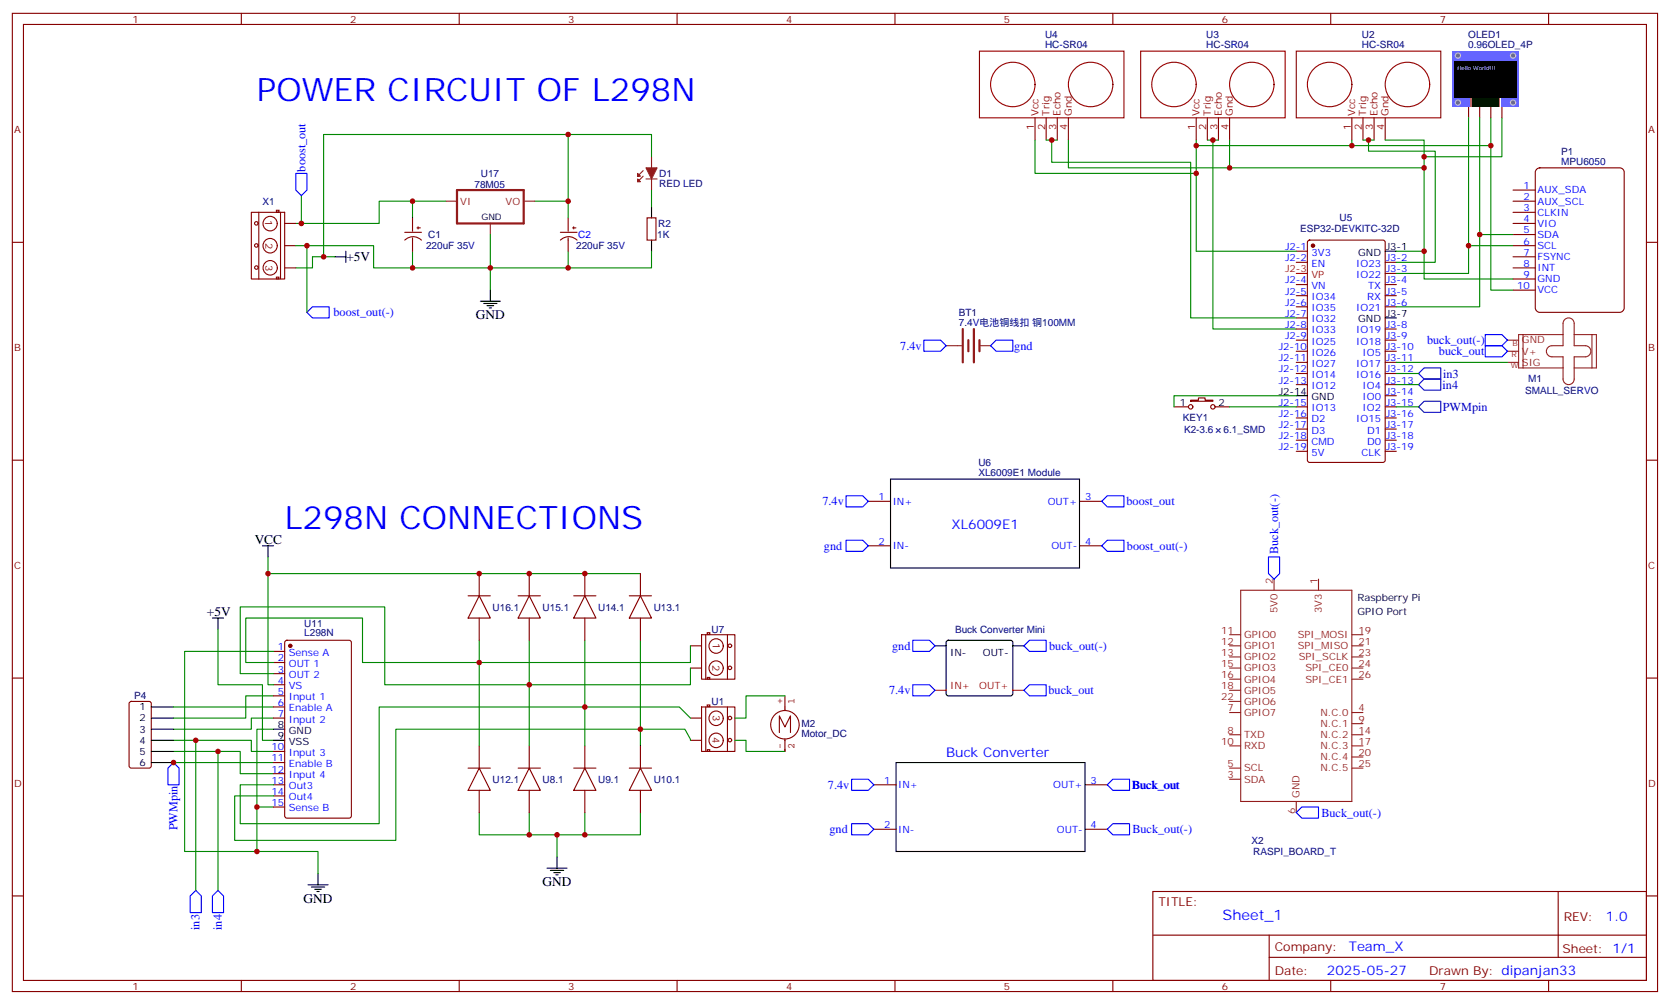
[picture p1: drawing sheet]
<svg xmlns="http://www.w3.org/2000/svg" width="530mm" height="319mm" viewBox="0 0 530 319" stroke-linecap="round" stroke-linejoin="round" font-family="sans-serif">
<g fill="none" stroke="#870000" stroke-width=".35">
<path d="M3.9 4.2h522.1v310.5h-522.1zM7.4 7.8h515.1v303.3h-515.1zM76.6 4.2v3.6M145.7 4.2v3.6M214.9 4.2v3.6M284 4.2v3.6M353.2 4.2v3.6M422.3 4.2v3.6M491.5 4.2v3.6M328.5 37.4v7M332 37.4v7M335.5 37.4v7"/>
<path d="M339.1 37.4v7M379.6 37.4v7M383.2 37.4v7M386.7 37.4v7M390.2 37.4v7M429 37.4v7M432.5 37.4v7M436.1 37.4v7M439.6 37.4v7M466.1 33.9v3.5M469.6 33.9v3.5M473.1 33.9v3.5"/>
<path d="M476.6 33.9v3.5M3.9 76.9h3.5M522.5 76.9h3.5M3.9 146.1h3.5M522.5 146.1h3.5M3.9 215.2h3.5M522.5 215.2h3.5M3.9 284.3h3.5M365.9 282.9h156.6v28.3h-156.6zM365.9 296.8h156.5M402.8 296.8v14.1M494.5 283v20.8"/>
<path d="M522.5 284.3h3.5M76.6 311.2v3.5M145.7 311.2v3.5M214.9 311.2v3.5M284 311.2v3.5M353.2 311.2v3.5M402.8 303.8h119.6M422.3 311.2v3.5M491.5 311.2v3.5"/>
</g>
<g fill="none" stroke="#900" stroke-width=".35">
<path d="M310.8 16.2h45.9v21.2h-45.9zM362 16.2h45.8v21.2h-45.8zM411.4 16.2h45.8v21.2h-45.8z"/>
<circle cx="321.4" cy="26.8" r="7.1"/>
<circle cx="346.1" cy="26.8" r="7.1"/>
<circle cx="372.6" cy="26.8" r="7.1"/>
<circle cx="397.3" cy="26.8" r="7.1"/>
<circle cx="422" cy="26.8" r="7.1"/>
<circle cx="446.7" cy="26.8" r="7.1"/>
</g>
<path d="M460.8 16.2h21.1v17.7h-21.1z" fill="#39f"/>
<g fill="#666" stroke="#ccc" stroke-width=".35">
<circle cx="462.7" cy="32.6" r=".81"/>
<circle cx="480.2" cy="32.6" r=".81"/>
<circle cx="462.7" cy="17.6" r=".81"/>
<circle cx="480.2" cy="17.6" r=".81"/>
</g>
<path d="M466.6 31h9.5v2.9h-9.5z" fill="#fff"/>
<g fill="#fc0">
<path d="M466.7 31h.4v2.9h-.4z"/>
<path d="M475.6 31h.4v2.9h-.4z"/>
</g>
<path d="M467.2 31h8.3v2.9h-8.3z" fill="#333"/>
<path d="M461.5 19.4h19.7v11.7h-19.7z" fill="#000"/>
<g fill="none" stroke="#870000" stroke-width=".35">
<path d="M79.8 67.4h10.5v21.1h-10.5zM82.1 67.4v21.1M87.7 66.7h.8v.6h-.8zM89 67.4v21.1M128.4 76.2a3.8 3.8 0 0 1 5.3 0M128.4 73.7h5.3M130.9 69.1v4.3M130.9 75.5v4.2M132.3 72.3h1.1M132.7 72v.7M177.8 76.2a3.8 3.8 0 0 1 5.3 0M177.8 73.7h5.3"/>
<path d="M180.3 69.1v4.3M180.3 75.5v4.2M181.7 72.3h1.1M182.1 72v.7M205.4 69.1h2.8v7.1h-2.8zM411.4 79.7h3.5M415.1 76.4l.5-.2h23.3l.6 .4 .1 69.5-.5 .6-23.5 .1-.6-.5-.1-69.4zM87.7 88h.8v.5h-.8zM411.4 83.3h3.5M411.4 90.3h3.5M411.4 93.8h3.5M411.4 97.4h3.5"/>
<path d="M439.6 83.3h3.5M439.6 90.3h3.5M439.6 93.8h3.5M439.6 97.4h3.5M439.6 86.8h3.5M411.4 100.9h3.5M411.4 104.4h3.5M411.4 107.9h3.5M411.4 111.5h3.5M411.4 115h3.5M411.4 118.5h3.5M439.6 104.4h3.5"/>
<path d="M439.6 107.9h3.5M439.6 111.5h3.5M439.6 115h3.5M439.6 118.5h3.5M372.6 129.1h4.6M377.9 127h2.4v-.7h2.1v.7h2.5v.4h-7zM385.6 129.1h4.6M411.4 122.1h3.5M411.4 129.1h3.5M411.4 132.6h3.5M411.4 136.2h3.5M411.4 139.7h3.5"/>
<path d="M439.6 122.1h3.5M439.6 129.1h3.5M439.6 132.6h3.5M439.6 136.2h3.5M439.6 139.7h3.5M439.6 125.6h3.5M275.6 159.1h7M342.6 159.1h7M411.4 143.2h3.5M439.6 143.2h3.5M275.6 173.2h7M342.6 173.2h7"/>
<path d="M148.6 189.1h7M152.1 189.1l3.5 7h-7zM152.1 182v7.1M152.1 196.1v7.1M164.4 189.1h7.1M168 189.1l3.5 7h-7.1zM168 182v7.1M168 196.1v7.1M182.1 189.1h7M185.6 189.1l3.5 7h-7zM185.6 182v7.1M185.6 196.1v7.1"/>
<path d="M199.7 189.1h7.1M203.2 189.1l3.6 7h-7.1zM203.2 182v7.1M203.2 196.1v7.1M86.8 217.3h3.5M86.8 213.8h3.5M86.8 210.3h3.5M86.8 206.7h3.5M90.6 203.4l.5-.2h19.7l.7 .4v55.3l-.4 .7h-20l-.7-.4-.1-55.3zM222.6 201.4h10.6v14.1h-10.6zM224 201.4v14.1M224.4 200.8h.9v.6h-.9z"/>
<path d="M224.5 215h.7v.5h-.7zM230.9 201.4v14.2M41.2 222.8l.5-.2h5.6l.7 .4v20.1l-.4 .6-5.9 .1-.7-.5v-20zM86.8 238.5h3.5M86.8 227.9h3.5M86.8 224.4h3.5M86.8 220.8h3.5M152.1 236.7v7.1M168 236.7v7.1M185.6 236.7v7.1M203.2 236.7v7.1M222.6 224.4h10.6v14.1h-10.6z"/>
<path d="M224 224.4v14.1M224.4 223.7h.9v.6h-.9zM224.5 237.9h.7v.6h-.7zM230.9 224.4v14.1M86.8 256.1h3.5M86.8 252.6h3.5M86.8 249.1h3.5M86.8 245.5h3.5M86.8 242h3.5M148.6 243.8h7M152.1 243.8l3.5 7h-7zM152.1 250.8v7.1"/>
<path d="M164.4 243.8h7.1M168 243.8l3.5 7h-7.1zM168 250.8v7.1M182.1 243.8h7M185.6 243.8l3.5 7h-7zM185.6 250.8v7.1M199.7 243.8h7.1M203.2 243.8l3.6 7h-7.1zM203.2 250.8v7.1M277.3 249.1h7.1M344.3 249.1h7.1M277.3 263.2h7.1"/>
<path d="M344.3 263.2h7.1"/>
<circle cx="81.4" cy="70.9" r=".56"/>
<circle cx="81.4" cy="77.9" r=".56"/>
<circle cx="85.7" cy="71" r="2.28"/>
<circle cx="85.7" cy="78" r="2.28"/>
<circle cx="81.4" cy="84.9" r=".56"/>
<circle cx="85.7" cy="85" r="2.28"/>
<circle cx="377.9" cy="129.1" r=".71"/>
<circle cx="384.9" cy="129.1" r=".71"/>
<circle cx="227.2" cy="212" r="2.28"/>
<circle cx="227.2" cy="205" r="2.28"/>
<circle cx="231.6" cy="212" r=".56"/>
<circle cx="231.6" cy="204.9" r=".56"/>
<circle cx="227.2" cy="228" r="2.28"/>
<circle cx="227.2" cy="235" r="2.28"/>
<circle cx="231.6" cy="234.9" r=".56"/>
<circle cx="231.6" cy="227.9" r=".56"/>
</g>
<g fill="#870000" stroke="#870000" stroke-width=".35">
<circle cx="416.7" cy="78" r=".53"/>
<circle cx="92.1" cy="205" r=".53"/>
</g>
<path d="M411.4 86.8h3.5M296.7 219.1h3.5M321.4 219.1h3.5" fill="none" stroke="#f00" stroke-width=".35"/>
<g fill="none" stroke="#000" stroke-width=".35">
<path d="M109.7 79.7v3.6M206.8 65.6v3.5M206.8 76.2v3.5M439.6 79.7h3.5M106.2 81.5h3.5M152.4 95.6h6.4M153.5 96.3h4.2M154.6 97h2.1M155.3 97.7h.7M155.6 92.1v3.5M439.6 100.9h3.5M411.4 125.6h3.5"/>
<path d="M282.6 152h60v28.3h-60zM83.3 173.2h3.5M85.1 173.2v3.5M67.4 196.1h3.5M69.2 196.1v3.6M296.7 205h3.5M300.5 203.4l.5-.2h19.7l.5 .2 .2 .5v16.2l-.2 .5-.5 .2h-19.7l-.5-.2-.3-.5v-16.2zM321.4 205h3.5M48 224.4h7.1M48 227.9h7.1M48 231.4h7.1M48 235h7.1"/>
<path d="M48 238.5h7.1M86.8 231.4h3.5M86.8 235h3.5M48 242h7.1M284.4 242h59.9v28.2h-59.9zM100.9 277.3v3.5M173.6 275.5h6.4M174.7 276.2h4.2M175.7 276.9h2.1M176.4 277.6h.7M176.8 272v3.5M97.8 280.8h6.3"/>
<path d="M98.8 281.5h4.2M99.9 282.2h2.1M100.6 282.9h.7"/>
</g>
<g fill="none" stroke="#8c2424" stroke-width=".35">
<path d="M204.1 54.2l-1.7 1.7h.8l-.8-.9v.9M204.1 55.9l-1.7 1.8h.8l-.8-.9v.9M205 56.8h3.5M206.8 49.7v3.6M206.8 56.8v3.5M141.5 63.9h3.5M155.6 70.9v3.5M166.2 63.9h3.5M300.2 109.7h5M310.8 109.7h3.6M478.4 115h3.5M478.4 111.5h3.5"/>
<path d="M478.4 107.9h3.5M483.3 106.2v10.6M496 106.2h-14.1v10.6h14.1M496.6 101.4a1.76 1.76 0 0 1 1.9-.4 1.76 1.76 0 0 1 1.1 1.7v7h3.5a1.76 1.76 0 0 1 1.8 1.8 1.76 1.76 0 0 1-1.8 1.7h-3.5v7.1a1.76 1.76 0 0 1-1.8 1.8 1.76 1.76 0 0 1-1.8-1.8v-7.1h-3.5a1.76 1.76 0 0 1-1.8-1.7 1.76 1.76 0 0 1 1.8-1.8h3.5v-7zM499.6 106.2h7v10.6h-7M505.2 106.2v10.6M393.7 187.3h35.3v67.1h-35.3zM404.3 183.8v3.5M418.4 183.8v3.5M390.2 201.4h3.5M390.2 205h3.5M390.2 208.5h3.5"/>
<path d="M390.2 212h3.5M390.2 215.5h3.5M390.2 219.1h3.5M429 201.4h3.5M429 205h3.5M429 208.5h3.5M429 212h3.5M429 215.5h3.5M390.2 222.6h3.5M390.2 226.1h3.5M390.2 233.2h3.5M390.2 236.7h3.5"/>
<path d="M429 226.1h3.5M429 233.2h3.5M429 236.7h3.5M429 229.7h3.5M390.2 247.3h3.5M390.2 243.8h3.5M411.4 254.4v3.5M429 243.8h3.5M429 240.2h3.5"/>
</g>
<g fill="none" stroke="#008700" stroke-width=".35">
<path d="M180.3 42.7h-77.6v38.8M206.8 49.7v-7h-26.5v26.4M95.6 62.1v8.8M97.4 78v21.1M130.9 63.9v5.2M130.9 79.7v5.3M141.5 63.9h-21.2v7h-26.4M155.6 74.4v10.6h-37v-7h-24.7M169.7 63.9h10.6M180.3 79.7v5.3M206.8 79.7v5.3h-51.2v7.1M206.8 60.3v5.3"/>
<path d="M106.2 81.5h-7v3.5h-5.3M390.2 129.1h21.2M411.4 125.6h-38.8v3.5M85.1 176.7v5.3M69.2 199.7v17.6h14.1v17.7h3.5M203.2 182h-118.1v35.3h1.7M86.8 206.7h-28.2v63.5h42.3v7.1M152.1 203.2v33.5M168 203.2v33.5M185.6 203.2v33.5M203.2 203.2v33.5M219.1 212v5.3h-97v-24.7h-45.9v21.2h10.6"/>
<path d="M219.1 205v5.3h-104.1v-14.2h-37v14.2h8.8M55.1 238.5h21.1v7h10.6M55.1 235h24.7v3.5h7M55.1 224.4h31.7M86.8 227.9h-7v3.5h-24.7M86.8 220.8h-8.8v7.1h-22.9M86.8 231.4h-5.3v38.8M219.1 235l-1.8-3.6h-91.7v35.3h-51.1v-14.1h12.3M219.1 227.9l-3.5-3.5h-95.3v37h-44.1v-12.3h10.6M55.1 242h31.7M81.5 256.1h5.3M152.1 257.9v7h51.1v-7"/>
<path d="M168 257.9v7M185.6 257.9v7M176.8 264.9v7.1"/>
</g>
<path d="M90.3 70.9h3.6M90.3 78h3.6M90.3 85h3.6M219.1 205h3.5M219.1 212h3.5M219.1 227.9h3.5M219.1 235h3.5" fill="none" stroke="#800000" stroke-width=".35"/>
<path d="M145 60.3h21.2v10.6h-21.2zM305.5 104.4v10.6M307.3 107.9v3.6M309.1 104.4v10.6M310.8 107.9v3.6" fill="none" stroke="#8c2424" stroke-width=".71"/>
<path d="M205 53.3h3.5l-1.7 3.5z" fill="#8c2424" stroke="#8c2424" stroke-width=".35"/>
<g fill="none" stroke="#00f" stroke-width=".35">
<path d="M93.9 55h3.5v5.3l-1.8 1.8-1.7-1.8zM97.4 99.1l1.8-1.7h5.3v3.5h-5.3zM293.2 107.9h5.3l1.7 1.8-1.7 1.8h-5.3zM314.4 109.7l1.7-1.8h5.3v3.6h-5.3zM268.5 157.3h5.3l1.8 1.8-1.8 1.8h-5.3zM349.6 159.1l1.8-1.8h5.3v3.6h-5.3zM268.5 171.4h5.3l1.8 1.8-1.8 1.8h-5.3zM349.6 173.2l1.8-1.8h5.3v3.6h-5.3zM402.6 176.7h3.5v5.3l-1.8 1.8-1.7-1.8zM289.7 217.3h5.3l1.7 1.8-1.7 1.7h-5.3zM289.7 203.2h5.3l1.7 1.8-1.7 1.7h-5.3zM324.9 219.1l1.8-1.8h5.3v3.5h-5.3z"/>
<path d="M324.9 205l1.8-1.8h5.3v3.5h-5.3zM270.3 247.3h5.3l1.7 1.8-1.7 1.7h-5.3zM353.2 247.3h5.3v3.5h-5.3l-1.8-1.7zM411.4 257.9l1.7-1.8h5.3v3.5h-5.3zM270.3 261.4h5.3l1.7 1.8-1.7 1.7h-5.3zM351.4 263.2l1.8-1.8h5.3v3.5h-5.3z"/>
</g>
<path d="M487.5 53.8l1.1-.5h25.4a1.41 1.41 0 0 1 1.4 1.4v43a1.51 1.51 0 0 1-1.4 1.4h-25.4a1.51 1.51 0 0 1-1.4-1.4v-43z" fill="#fff" stroke="#800000" stroke-width=".35"/>
<path d="M480.2 60.3h7M480.2 63.9h7M480.2 67.4h7M480.2 70.9h7M480.2 74.4h7M480.2 78h7M480.2 81.5h7M480.2 85h7M480.2 88.5h7M480.2 92.1h7" fill="none" stroke="#870000" stroke-width=".35"/>
<path d="M471.3 106.2h5.3l1.8 1.7-1.8 1.8h-5.3zM471.3 109.7h5.3l1.8 1.8-1.8 1.7h-5.3zM55.1 242l1.7 1.8v5.3h-3.5v-5.3zM62.1 282.6l1.8 1.7v5.3h-3.5v-5.3zM67.4 284.3l1.8-1.7 1.7 1.7v5.3h-3.5z" fill="none" stroke="#00f" stroke-width=".35"/>
<path d="M450.2 129.1l1.7-1.7h5.3v3.5h-5.3z" fill="none" stroke="#009" stroke-width=".35"/>
<g fill="none" stroke="#008700" stroke-width=".35">
<path d="M466.1 37.4v49.4h-23M469.6 37.4v60h-26.5M473.1 37.4v8.8h-44.1M476.6 37.4v12.3h-24.7M328.5 44.4v10.6h51.1M332 44.4h1.8M335.5 44.4h-1.7v7.1h44.1v49.4h33.5M339.1 44.4v8.9h112.8M379.6 44.4v35.3h31.8M383.2 44.4h1.7M386.7 44.4h-1.8v60h26.5M390.2 44.4v8.9"/>
<path d="M429 44.4v1.8h-49.4M432.5 44.4h1.8M436.1 44.4h-1.8v3.6h21.2v35.3h-12.4M439.6 44.4h12.3v35.3h-8.8M473.1 46.2v45.9h7.1M451.9 79.7v8.8h28.3M466.1 78h14.1M469.6 74.4h10.6M443.1 118.5h7.1M443.1 115h35.3M443.1 122.1h7.1M443.1 129.1h7.1"/>
<path d="M62.1 235v47.6M69.2 238.5v44.1M233.2 235h3.5v3.5h12.4M249.1 220.8h-12.4v7.1h-3.5"/>
</g>
<path d="M450.2 118.5l1.7-1.7h5.3v3.5h-5.3zM450.2 122.1l1.7-1.8h5.3v3.5h-5.3z" fill="none" stroke="#00c" stroke-width=".35"/>
<path d="M247.3 232.5v-5.3l1.8 3.5 1.8-3.5v5.3M249.1 220.8v4.7M249.1 234.5v4M253.6 230a4.5 4.5 0 0 0-6.5-4 4.5 4.5 0 0 0-.8 7.6 4.5 4.5 0 0 0 7.2-2.6l.1-.8" fill="none" stroke="#850000" stroke-width=".35"/>
<g fill="#c00">
<circle cx="85.1" cy="182" r=".88"/>
<circle cx="152.1" cy="210.3" r=".88"/>
<circle cx="203.2" cy="231.4" r=".88"/>
<circle cx="81.5" cy="256.1" r=".88"/>
<circle cx="81.5" cy="270.2" r=".88"/>
<circle cx="152.1" cy="182" r=".88"/>
<circle cx="168" cy="182" r=".88"/>
<circle cx="185.6" cy="182" r=".88"/>
<circle cx="168" cy="217.3" r=".88"/>
<circle cx="185.6" cy="224.4" r=".88"/>
<circle cx="176.8" cy="264.9" r=".88"/>
<circle cx="185.6" cy="264.9" r=".88"/>
<circle cx="168" cy="264.9" r=".88"/>
<circle cx="95.6" cy="70.9" r=".88"/>
<circle cx="180.3" cy="85" r=".88"/>
<circle cx="180.3" cy="63.9" r=".88"/>
<circle cx="130.9" cy="85" r=".88"/>
<circle cx="130.9" cy="63.9" r=".88"/>
<circle cx="180.3" cy="42.7" r=".88"/>
<circle cx="102.7" cy="81.5" r=".88"/>
<circle cx="155.6" cy="85" r=".88"/>
<circle cx="97.4" cy="78" r=".88"/>
<circle cx="55.1" cy="242" r=".88"/>
<circle cx="62.1" cy="234.9" r=".88"/>
<circle cx="69.2" cy="238.5" r=".88"/>
<circle cx="384.9" cy="44.4" r=".88"/>
<circle cx="434.3" cy="44.4" r=".88"/>
<circle cx="429" cy="46.2" r=".88"/>
<circle cx="451.9" cy="49.7" r=".88"/>
<circle cx="451.9" cy="79.7" r=".88"/>
<circle cx="473.1" cy="46.2" r=".88"/>
<circle cx="469.6" cy="74.4" r=".88"/>
<circle cx="466.1" cy="78" r=".88"/>
<circle cx="379.6" cy="46.2" r=".88"/>
<circle cx="451.9" cy="53.3" r=".88"/>
<circle cx="390.2" cy="53.3" r=".88"/>
<circle cx="379.6" cy="55" r=".88"/>
<circle cx="333.8" cy="44.4" r=".88"/>
</g>
<g font-size="10.2" fill="#00f">
<text x="81.5" y="32.1">POWER CIRCUIT OF L298N</text>
<text x="90.3" y="167.9">L298N CONNECTIONS</text>
</g>
<text font-size="4.6" fill="#00f" x="388" y="292">Sheet_1</text>
<g font-size="4.2">
<text x="109.9" y="82.9">+5V</text>
<text x="151" y="101.2">GND</text>
<text x="80.8" y="172.5">VCC</text>
<text x="65.7" y="195.4">+5V</text>
<text x="172.2" y="281.2">GND</text>
<text x="96.3" y="286.5">GND</text>
</g>
<g font-size="4.2" fill="#00f">
<text x="302" y="167.9">XL6009E1</text>
<text x="300.2" y="240.2">Buck Converter</text>
<text x="509.7" y="292.2">1.0</text>
<text x="428" y="301.8">Team_X</text>
<text x="421.1" y="309.6">2025-05-27</text>
</g>
<g font-size="3.9" fill="#00f">
<text x="96.9" y="54.4" transform="rotate(-90 96.9 54.4)">boost_out</text>
<text x="105.8" y="100.4">boost_out(-)</text>
<text x="285.7" y="110.9">7.4v</text>
<text x="321.9" y="111">gnd</text>
<text x="452.9" y="109.2">buck_out(-)</text>
<text x="456.6" y="112.7">buck_out</text>
<text x="261" y="160.3">7.4v</text>
<text x="357.5" y="160.2">boost_out</text>
<text x="261.5" y="174.4">gnd</text>
<text x="357.6" y="174.5">boost_out(-)</text>
<text x="405.6" y="175.8" transform="rotate(-90 405.6 175.8)">Buck_out(-)</text>
<text x="283.1" y="206.2">gnd</text>
<text x="332.9" y="206.3">buck_out(-)</text>
<text x="282.2" y="220.3">7.4v</text>
<text x="332.7" y="220.4">buck_out</text>
<text x="262.8" y="250.3">7.4v</text>
<text x="359.4" y="250.4">Buck_out</text>
<text x="56.3" y="263.6" transform="rotate(-90 56.3 263.6)">PWMpin</text>
<text x="419.3" y="259.2">Buck_out(-)</text>
<text x="263.3" y="264.4">gnd</text>
<text x="359.4" y="264.5">Buck_out(-)</text>
<text x="63.3" y="295.1" transform="rotate(-90 63.3 295.1)">in3</text>
<text x="70.4" y="295.1" transform="rotate(-90 70.4 295.1)">in4</text>
</g>
<g font-size="3.9" fill="#00c">
<text x="457.9" y="119.8">in3</text>
<text x="457.8" y="123.4">in4</text>
<text x="457.9" y="130.4">PWMpin</text>
</g>
<g font-size="3.9" fill="#800">
<text x="367.6" y="287.5">TITLE:</text>
<text x="496.3" y="292.2">REV:</text>
<text x="404.5" y="301.7">Company:</text>
<text x="495.9" y="302.3">Sheet: 1/1</text>
<text x="404.5" y="309.4">Date:</text>
<text x="453.6" y="309.5">Drawn By: dipanjan33</text>
</g>
<g font-size="3.2" fill="#800">
<text x="42" y="7.2">1</text>
<text x="111.2" y="7.2">2</text>
<text x="180.3" y="7.2">3</text>
<text x="249.4" y="7.2">4</text>
<text x="318.6" y="7.2">5</text>
<text x="387.7" y="7.2">6</text>
<text x="456.9" y="7.2">7</text>
<text x="4.4" y="42.3">A</text>
<text x="523" y="42.3">A</text>
<text x="84.1" y="69.8" transform="rotate(90 84.1 69.8)">1</text>
<text x="84.2" y="77" transform="rotate(90 84.2 77)">2</text>
<text x="84.2" y="84" transform="rotate(90 84.2 84)">3</text>
<text x="4.4" y="111.5">B</text>
<text x="523" y="111.5">B</text>
<text x="4.4" y="180.6">C</text>
<text x="523" y="180.6">C</text>
<text x="226.2" y="203.9" transform="rotate(90 226.2 203.9)">1</text>
<text x="226.2" y="211" transform="rotate(90 226.2 211)">2</text>
<text x="226.2" y="226.9" transform="rotate(90 226.2 226.9)">3</text>
<text x="226.2" y="234" transform="rotate(90 226.2 234)">4</text>
<text x="4.4" y="249.8">D</text>
<text x="523" y="249.8">D</text>
<text x="42" y="314.1">1</text>
<text x="111.2" y="314.1">2</text>
<text x="180.3" y="314.1">3</text>
<text x="249.4" y="314.1">4</text>
<text x="318.6" y="314.1">5</text>
<text x="387.7" y="314.1">6</text>
<text x="456.9" y="314.1">7</text>
</g>
<g font-size="3.2" fill="#000080">
<text x="331.7" y="12">U4</text>
<text x="382.8" y="12">U3</text>
<text x="432.2" y="12">U2</text>
<text x="465.9" y="12">OLED1</text>
<text x="331.7" y="15.2">HC-SR04</text>
<text x="382.8" y="15.2">HC-SR04</text>
<text x="432.2" y="15.2">HC-SR04</text>
<text x="465.9" y="15.2">0.96OLED_4P</text>
<text x="495.4" y="52.2">MPU6050</text>
<text x="495.4" y="49">P1</text>
<text x="150.6" y="59.7">78M05</text>
<text x="152.6" y="56.2">U17</text>
<text x="209.2" y="59.3">RED LED</text>
<text x="209.2" y="56.2">D1</text>
<text x="83.3" y="65">X1</text>
<text x="425.1" y="70.2">U5</text>
<text x="135.9" y="75.6">C1</text>
<text x="208.6" y="75.6">1K</text>
<text x="208.9" y="72.1">R2</text>
<text x="412.6" y="73.7">ESP32-DEVKITC-32D</text>
<text x="135.2" y="79.1">220uF 35V</text>
<text x="182.8" y="79.1">220uF 35V</text>
<text x="304.3" y="100.1">BT1</text>
<text x="304.3" y="103.4">7.4V电池铜线扣 铜100MM</text>
<text x="484" y="124.9">SMALL_SERVO</text>
<text x="484.9" y="121.4">M1</text>
<text x="375.4" y="133.8">KEY1</text>
<text x="375.8" y="137.3">K2-3.6</text>
<text x="388.3" y="137.3">6.1_SMD</text>
<text x="310.5" y="147.8">U6</text>
<text x="310.5" y="151">XL6009E1 Module</text>
<text x="156.3" y="193.9">U16.1</text>
<text x="172.2" y="193.9">U15.1</text>
<text x="189.8" y="193.8">U14.1</text>
<text x="207.5" y="193.9">U13.1</text>
<text x="96.6" y="201.9">L298N</text>
<text x="96.6" y="198.9">U11</text>
<text x="225.8" y="200.8">U7</text>
<text x="303.1" y="200.7">Buck Converter Mini</text>
<text x="42.6" y="222">P4</text>
<text x="225.8" y="223.8">U1</text>
<text x="254.3" y="233.8">Motor_DC</text>
<text x="254.3" y="230.8">M2</text>
<text x="156.3" y="248.6">U12.1</text>
<text x="172.2" y="248.6">U8.1</text>
<text x="189.8" y="248.6">U9.1</text>
<text x="207.5" y="248.6">U10.1</text>
<text x="397.1" y="267.8">X2</text>
<text x="397.7" y="271.4">RASPI_BOARD_T</text>
</g>
<g font-size="3.2" fill="#900">
<text x="328.1" y="41.2" transform="rotate(-90 328.1 41.2)">1</text>
<text x="329.5" y="36.7" transform="rotate(-90 329.5 36.7)">Vcc</text>
<text x="331.6" y="41.2" transform="rotate(-90 331.6 41.2)">2</text>
<text x="333.1" y="36.7" transform="rotate(-90 333.1 36.7)">Trig</text>
<text x="335.2" y="41.2" transform="rotate(-90 335.2 41.2)">3</text>
<text x="336.6" y="36.7" transform="rotate(-90 336.6 36.7)">Echo</text>
<text x="338.7" y="41.2" transform="rotate(-90 338.7 41.2)">4</text>
<text x="340.1" y="36.7" transform="rotate(-90 340.1 36.7)">Gnd</text>
<text x="379.3" y="41.2" transform="rotate(-90 379.3 41.2)">1</text>
<text x="380.7" y="36.7" transform="rotate(-90 380.7 36.7)">Vcc</text>
<text x="382.8" y="41.2" transform="rotate(-90 382.8 41.2)">2</text>
<text x="384.2" y="36.7" transform="rotate(-90 384.2 36.7)">Trig</text>
<text x="386.3" y="41.2" transform="rotate(-90 386.3 41.2)">3</text>
<text x="387.7" y="36.7" transform="rotate(-90 387.7 36.7)">Echo</text>
<text x="389.9" y="41.2" transform="rotate(-90 389.9 41.2)">4</text>
<text x="391.3" y="36.7" transform="rotate(-90 391.3 36.7)">Gnd</text>
<text x="428.7" y="41.2" transform="rotate(-90 428.7 41.2)">1</text>
<text x="430.1" y="36.7" transform="rotate(-90 430.1 36.7)">Vcc</text>
<text x="432.2" y="41.2" transform="rotate(-90 432.2 41.2)">2</text>
<text x="433.6" y="36.7" transform="rotate(-90 433.6 36.7)">Trig</text>
<text x="435.7" y="41.2" transform="rotate(-90 435.7 41.2)">3</text>
<text x="437.1" y="36.7" transform="rotate(-90 437.1 36.7)">Echo</text>
<text x="439.2" y="41.2" transform="rotate(-90 439.2 41.2)">4</text>
<text x="440.7" y="36.7" transform="rotate(-90 440.7 36.7)">Gnd</text>
</g>
<g font-size="3.2" fill="#00f">
<text x="483.4" y="60">1</text>
<text x="483.4" y="63.5">2</text>
<text x="487.9" y="61.4">AUX_SDA</text>
<text x="487.9" y="64.9">AUX_SCL</text>
<text x="483.4" y="67">3</text>
<text x="483.4" y="70.6">4</text>
<text x="487.9" y="72">VIO</text>
<text x="487.9" y="68.4">CLKIN</text>
<text x="183.5" y="75.6">C2</text>
<text x="483.4" y="74.1">5</text>
<text x="483.4" y="77.6">6</text>
<text x="487.9" y="75.5">SDA</text>
<text x="407.8" y="79.4">J2-1</text>
<text x="407.8" y="82.9">J2-2</text>
<text x="416.2" y="81.1">3V3</text>
<text x="439.8" y="82.9">J3-2</text>
<text x="483.4" y="81.1">7</text>
<text x="487.9" y="79">SCL</text>
<text x="487.9" y="82.6">FSYNC</text>
<text x="407.8" y="90">J2-4</text>
<text x="416.2" y="84.7">EN</text>
<text x="430.4" y="84.7">IO23</text>
<text x="430.4" y="88.2">IO22</text>
<text x="439.8" y="86.4">J3-3</text>
<text x="439.8" y="90">J3-4</text>
<text x="483.4" y="84.7">8</text>
<text x="483.4" y="88.2">9</text>
<text x="487.9" y="86.1">INT</text>
<text x="487.9" y="89.6">GND</text>
<text x="407.8" y="93.5">J2-5</text>
<text x="416.2" y="91.7">VN</text>
<text x="416.2" y="95.2">IO34</text>
<text x="433.9" y="95.2">RX</text>
<text x="434.2" y="91.7">TX</text>
<text x="439.8" y="93.5">J3-5</text>
<text x="481.4" y="91.7">10</text>
<text x="487.9" y="93.1">VCC</text>
<text x="407.8" y="97">J2-6</text>
<text x="407.8" y="100.5">J2-7</text>
<text x="416.2" y="98.8">IO35</text>
<text x="430.4" y="98.8">IO21</text>
<text x="439.8" y="97">J3-6</text>
<text x="407.8" y="104.1">J2-8</text>
<text x="407.8" y="107.6">J2-9</text>
<text x="416.2" y="102.3">IO32</text>
<text x="416.2" y="105.8">IO33</text>
<text x="430.4" y="105.8">IO19</text>
<text x="439.8" y="104.1">J3-8</text>
<text x="439.8" y="107.6">J3-9</text>
<text x="405.8" y="111.1">J2-10</text>
<text x="416.2" y="109.4">IO25</text>
<text x="416.2" y="112.9">IO26</text>
<text x="430.4" y="109.4">IO18</text>
<text x="432.4" y="112.9">IO5</text>
<text x="439.8" y="111.1">J3-10</text>
<text x="405.8" y="114.7">J2-11</text>
<text x="405.8" y="118.2">J2-12</text>
<text x="416.2" y="116.4">IO27</text>
<text x="416.2" y="119.9">IO14</text>
<text x="430.4" y="116.4">IO17</text>
<text x="430.4" y="119.9">IO16</text>
<text x="439.8" y="114.7">J3-11</text>
<text x="439.8" y="118.2">J3-12</text>
<text x="405.8" y="121.7">J2-13</text>
<text x="416.2" y="123.5">IO12</text>
<text x="432.4" y="123.5">IO4</text>
<text x="439.8" y="121.7">J3-13</text>
<text x="439.8" y="125.2">J3-14</text>
<text x="405.8" y="128.8">J2-15</text>
<text x="416.2" y="130.5">IO13</text>
<text x="432.4" y="127">IO0</text>
<text x="432.4" y="130.5">IO2</text>
<text x="439.8" y="128.8">J3-15</text>
<text x="405.8" y="132.3">J2-16</text>
<text x="405.8" y="135.8">J2-17</text>
<text x="416.2" y="134.1">D2</text>
<text x="416.2" y="137.6">D3</text>
<text x="430.4" y="134.1">IO15</text>
<text x="433.8" y="137.6">D1</text>
<text x="439.8" y="132.3">J3-16</text>
<text x="439.8" y="135.8">J3-17</text>
<text x="405.8" y="139.3">J2-18</text>
<text x="405.8" y="142.9">J2-19</text>
<text x="416.2" y="141.1">CMD</text>
<text x="433.8" y="141.1">D0</text>
<text x="439.8" y="139.3">J3-18</text>
<text x="439.8" y="142.9">J3-19</text>
<text x="416.2" y="144.6">5V</text>
<text x="432.1" y="144.6">CLK</text>
<text x="278.8" y="158.8">1</text>
<text x="283.3" y="160.2">IN+</text>
<text x="332.5" y="160.2">OUT+</text>
<text x="344.3" y="158.8">3</text>
<text x="278.8" y="172.9">2</text>
<text x="344.3" y="172.9">4</text>
<text x="283.3" y="174.3">IN-</text>
<text x="333.7" y="174.3">OUT-</text>
<text x="88.2" y="209.9">2</text>
<text x="88.2" y="206.4">1</text>
<text x="91.7" y="208.1">Sense A</text>
<text x="88.2" y="213.4">3</text>
<text x="91.7" y="215.2">OUT 2</text>
<text x="91.7" y="211.7">OUT 1</text>
<text x="88.2" y="220.5">5</text>
<text x="88.2" y="217">4</text>
<text x="91.7" y="218.7">VS</text>
<text x="88.2" y="227.5">7</text>
<text x="88.2" y="224">6</text>
<text x="91.7" y="225.8">Enable A</text>
<text x="91.7" y="222.2">Input 1</text>
<text x="91.7" y="229.3">Input 2</text>
<text x="86.1" y="238.1">10</text>
<text x="91.7" y="239.9">Input 3</text>
<text x="86.1" y="245.2">12</text>
<text x="86.1" y="241.7">11</text>
<text x="91.7" y="243.4">Enable B</text>
<text x="86.1" y="248.7">13</text>
<text x="91.7" y="250.5">Out3</text>
<text x="91.7" y="246.9">Input 4</text>
<text x="280.6" y="248.7">1</text>
<text x="285.1" y="250.1">IN+</text>
<text x="334.3" y="250.1">OUT+</text>
<text x="346.1" y="248.7">3</text>
<text x="86.1" y="255.8">15</text>
<text x="86.1" y="252.2">14</text>
<text x="91.7" y="257.5">Sense B</text>
<text x="91.7" y="254">Out4</text>
<text x="280.6" y="262.8">2</text>
<text x="346.1" y="262.8">4</text>
<text x="285.1" y="264.2">IN-</text>
<text x="335.4" y="264.2">OUT-</text>
</g>
<g font-size="3.2" fill="#8d2323">
<text x="146.1" y="64.9">VI</text>
<text x="160.5" y="64.9">VO</text>
<text x="483" y="112.5">V+</text>
<text x="483" y="109">GND</text>
<text x="483" y="116.1">SIG</text>
<text x="404" y="185.2" transform="rotate(-90 404 185.2)">2</text>
<text x="418.1" y="185.2" transform="rotate(-90 418.1 185.2)">1</text>
<text x="405.4" y="194.6" transform="rotate(-90 405.4 194.6)">5V0</text>
<text x="419.5" y="194.6" transform="rotate(-90 419.5 194.6)">3V3</text>
<text x="387.6" y="201.1">11</text>
<text x="394.8" y="202.5">GPIO0</text>
<text x="411.8" y="202.5">SPI_MOSI</text>
<text x="431.1" y="201.1">19</text>
<text x="387.6" y="204.6">12</text>
<text x="387.6" y="208.1">13</text>
<text x="394.8" y="206">GPIO1</text>
<text x="394.8" y="209.6">GPIO2</text>
<text x="411.8" y="206">SPI_MISO</text>
<text x="412.2" y="209.6">SPI_SCLK</text>
<text x="431.1" y="204.6">21</text>
<text x="431.1" y="208.1">23</text>
<text x="387.6" y="211.7">15</text>
<text x="387.6" y="215.2">16</text>
<text x="394.8" y="213.1">GPIO3</text>
<text x="414.3" y="213.1">SPI_CE0</text>
<text x="431.1" y="211.7">24</text>
<text x="431.1" y="215.2">26</text>
<text x="387.6" y="218.7">18</text>
<text x="394.8" y="216.6">GPIO4</text>
<text x="394.8" y="220.1">GPIO5</text>
<text x="414.3" y="216.6">SPI_CE1</text>
<text x="387.6" y="222.2">22</text>
<text x="389.6" y="225.8">7</text>
<text x="394.8" y="223.7">GPIO6</text>
<text x="394.8" y="227.2">GPIO7</text>
<text x="419" y="227.2">N.C.0</text>
<text x="431.1" y="225.8">4</text>
<text x="389.6" y="232.8">8</text>
<text x="419" y="230.7">N.C.1</text>
<text x="431.1" y="229.3">9</text>
<text x="431.1" y="232.8">14</text>
<text x="387.6" y="236.4">10</text>
<text x="394.8" y="234.2">TXD</text>
<text x="394.8" y="237.8">RXD</text>
<text x="419" y="234.2">N.C.2</text>
<text x="419" y="237.8">N.C.3</text>
<text x="431.1" y="236.4">17</text>
<text x="431.1" y="239.9">20</text>
<text x="389.6" y="243.4">5</text>
<text x="394.8" y="244.8">SCL</text>
<text x="419" y="241.3">N.C.4</text>
<text x="419" y="244.8">N.C.5</text>
<text x="431.1" y="243.4">25</text>
<text x="389.6" y="246.9">3</text>
<text x="394.8" y="248.4">SDA</text>
<text x="412.4" y="253.3" transform="rotate(-90 412.4 253.3)">GND</text>
<text x="411" y="258.5" transform="rotate(-90 411 258.5)">6</text>
</g>
<g font-size="3.2">
<text x="431" y="81.1">GND</text>
<text x="439.8" y="79.4">J3-1</text>
<text x="439.8" y="100.5">J3-7</text>
<text x="431" y="102.3">GND</text>
<text x="405.8" y="125.2">J2-14</text>
<text x="374.4" y="128.8">1</text>
<text x="386.7" y="128.8">2</text>
<text x="416.2" y="127">GND</text>
<text x="430.8" y="190.9">Raspberry Pi</text>
<text x="430.8" y="195.1">GPIO Port</text>
<text x="301.6" y="208.1">IN-</text>
<text x="311.9" y="208.1">OUT-</text>
<text x="44.2" y="225.4">1</text>
<text x="44.2" y="229">2</text>
<text x="44.2" y="232.5">3</text>
<text x="88.2" y="231.1">8</text>
<text x="91.7" y="232.8">GND</text>
<text x="44.2" y="236">4</text>
<text x="44.2" y="239.5">5</text>
<text x="88.2" y="234.6">9</text>
<text x="91.7" y="236.4">VSS</text>
<text x="44.2" y="243.1">6</text>
</g>
<g font-size="3.2" fill="#f00">
<text x="407.8" y="86.4">J2-3</text>
<text x="416.2" y="88.2">VP</text>
<text x="301.6" y="218.7">IN+</text>
<text x="310.7" y="218.7">OUT+</text>
</g>
<g font-size="3.2" fill="#840000">
<text x="248.4" y="223.6" transform="rotate(-90 248.4 223.6)">+</text>
<text x="252.1" y="223.6" transform="rotate(-90 252.1 223.6)">1</text>
<text x="248.4" y="237.7" transform="rotate(-90 248.4 237.7)">-</text>
<text x="252.1" y="237.7" transform="rotate(-90 252.1 237.7)">2</text>
</g>
<text font-size="2.8" x="152.8" y="69.8">GND</text>
<g font-size="2.5" fill="#8d2323">
<text x="479.7" y="113.3">R</text>
<text x="480" y="109.8">B</text>
<text x="479.5" y="116.9">W</text>
</g>
<text font-size="1.8" fill="#fff" x="462.5" y="22.2">Hello World!!!</text>
</svg>
